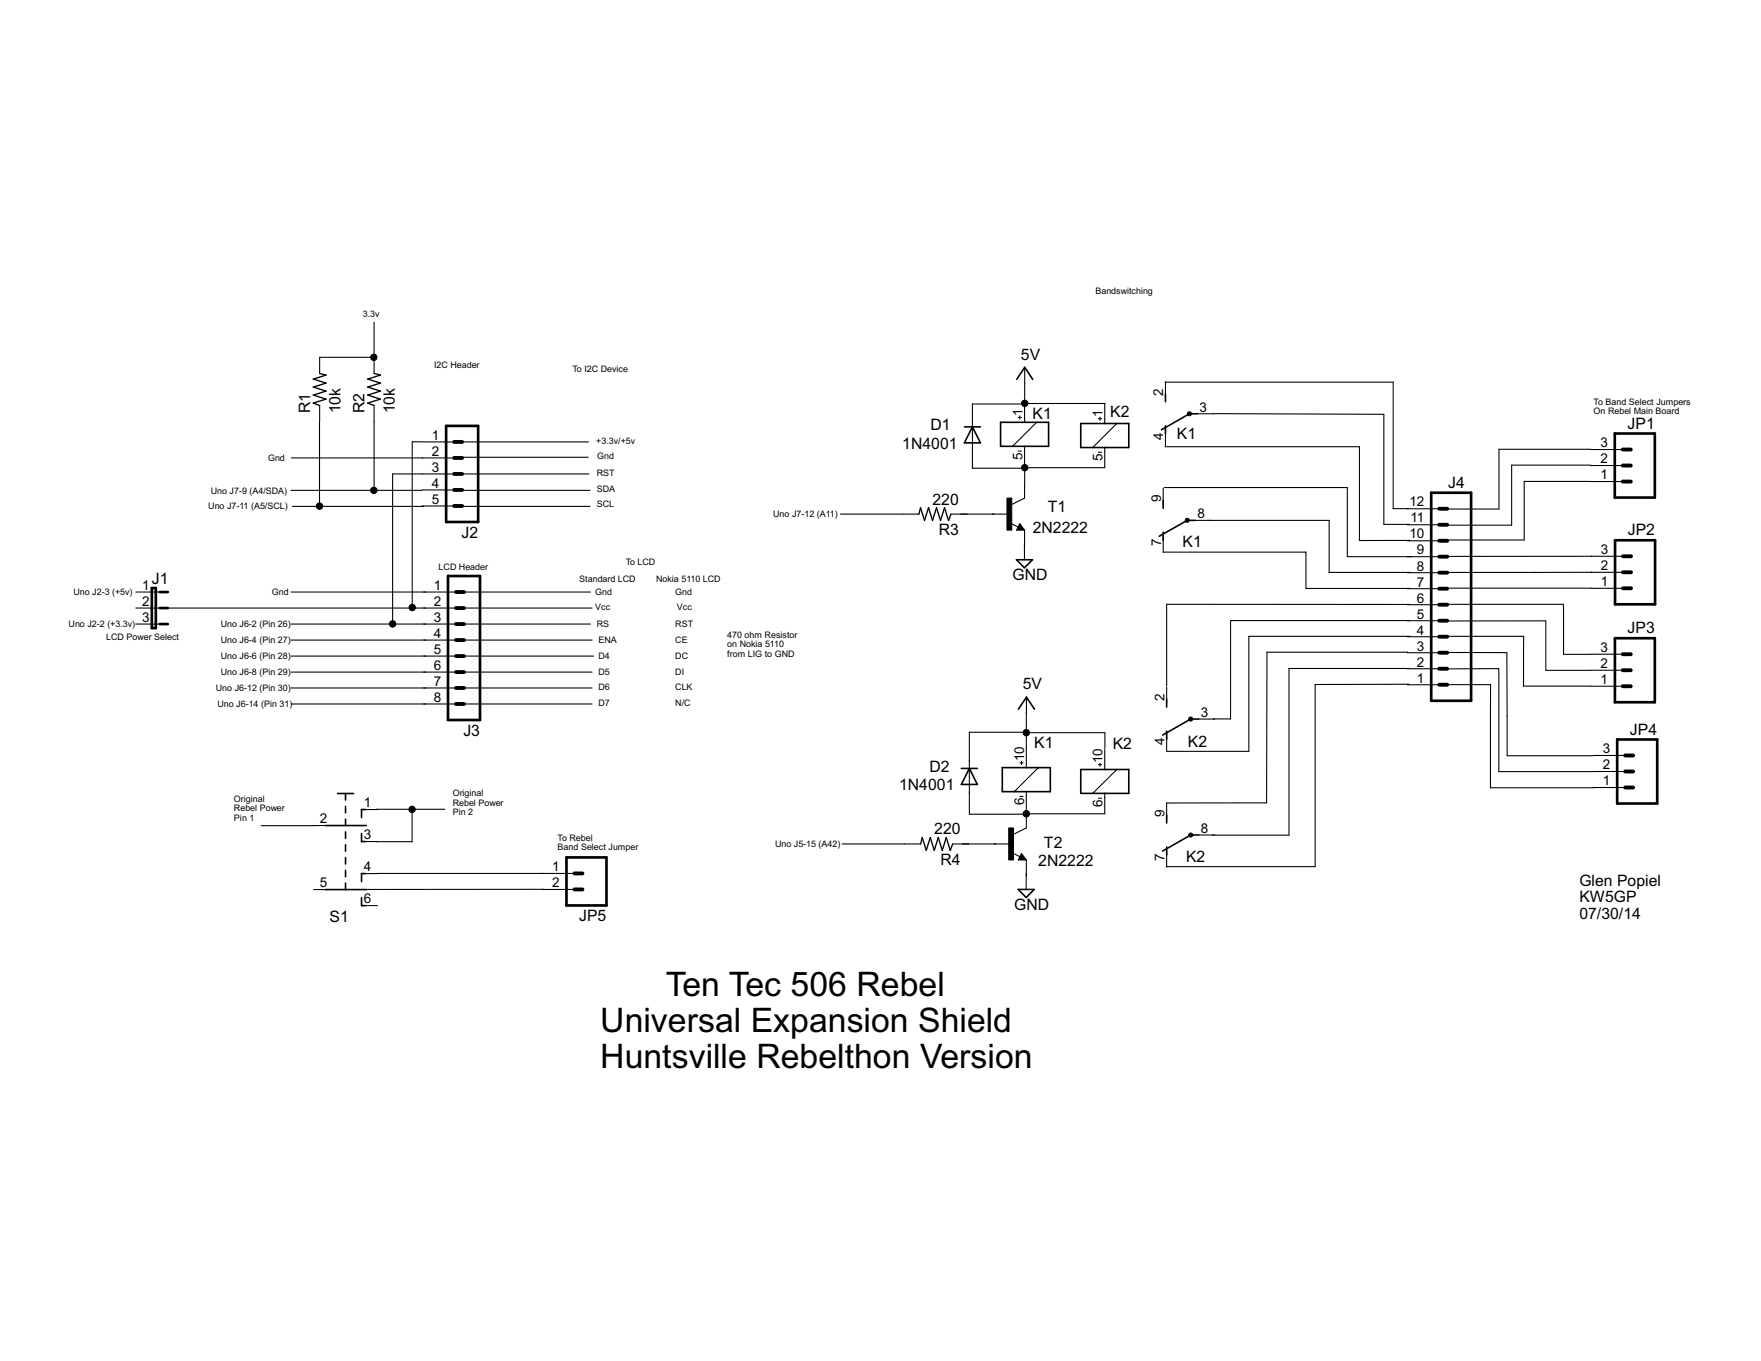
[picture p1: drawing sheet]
<svg xmlns="http://www.w3.org/2000/svg" width="279mm" height="216mm" viewBox="0 0 279 216" stroke-linecap="round" stroke-linejoin="round" font-family="sans-serif">
<path d="M70.8 67.6h5.1v15.2h-5.1zM227.1 78.2h6.3v33h-6.3zM256.2 68.8h6.4v10.1h-6.4zM24.1 93.3h.6v6.3h-.6zM25.4 99h1.2M25.4 96.5h1.2M25.4 93.9h1.2M71.1 91.4h5.1v22.8h-5.1zM256.2 85.7h6.4v10.2h-6.4zM256.2 101.2h6.4v10.2h-6.4zM256.6 117.3h6.3v10.2h-6.3zM89.9 136h6.3v7.6h-6.3z" fill="none" stroke="#000" stroke-width=".42"/>
<g fill="none" stroke="#000" stroke-width=".61">
<path d="M72.1 75.2h1.2M72.1 72.6h1.2M72.1 70.1h1.2M72.1 77.7h1.2M257.5 71.3h1.2M257.5 73.9h1.2M257.5 76.4h1.2M72.1 80.3h1.2M72.3 99h1.3M72.3 96.5h1.3M72.3 93.9h1.3M228.3 98.5h1.3"/>
<path d="M228.3 95.9h1.3M228.3 93.4h1.3M228.3 90.8h1.3M228.3 88.3h1.3M228.3 85.8h1.3M228.3 83.2h1.3M228.3 80.7h1.3M257.5 88.2h1.3M257.5 90.8h1.3M257.5 93.3h1.3M72.3 104.1h1.3M72.3 101.5h1.3"/>
<path d="M72.3 111.7h1.3M72.3 109.1h1.3M72.3 106.6h1.3M228.3 103.5h1.3M228.3 106.1h1.3M228.3 108.6h1.3M228.3 101h1.3M257.5 103.8h1.2M257.5 106.3h1.2M257.5 108.9h1.2M257.9 119.8h1.2M91.1 138.6h1.3"/>
<path d="M257.9 122.4h1.2M257.9 124.9h1.2M91.1 141.1h1.3"/>
</g>
<g fill="none" stroke="#000" stroke-width=".17">
<path d="M50.7 56.7h8.7M50.7 56.7v2.5M59.4 51.1v8.1M162.6 58.3v5.7M46.1 77.8h20.9M46.2 72.6h25.9M50.7 66.9v13.4M50.7 64.3v2.6M59.4 64.3v13.5M66.9 70.1h-1.5v26.3M67 70.1h5.1M67 77.7h5.1"/>
<path d="M72.1 75.2h-9.8v23.8M73 72.5h20.3M73.1 70.1h20.3M73.1 75.2h20.3M73.3 77.8h20.3M161.5 66.2h.6M161.5 71.6h.6M161.8 66v.5M162.5 64.1h-8.2v10.2h8.3M162.6 76.5v2.5l-2.1 1M162.6 63.8v3.2M162.6 70.8v3.2"/>
<path d="M162.6 74v2.5M162.6 64h12.7M164.5 67l-3.8 3.8M174.3 66.4h.5M174.3 71.8h.5M174.5 66.2v.5M175.3 64v3.2M175.3 71v3.2h-12.7M177.2 67.2l-3.8 3.8M184.6 77.5v2.5M184.7 77.3h29.1v11h14.5M184.8 60.6h36.2v20.1h2.4"/>
<path d="M184.8 70.9h30.9v14.8h8M184.9 60.6v2.5M184.9 68.2v2.5M190 65.6h2.5M192.4 65.6l27.2 .1v17.5h4M252.4 76.4h5.1M252.4 73.9h5.1M252.4 71.3h5.1M252.4 71.3h-14.6v9.5h-8.4M252.4 73.8h-12.6v9.5h-10.6M252.4 76.4h-10.6v9.3h-12.5M21.5 93.9h3.9"/>
<path d="M21.5 96.5h3.9M21.5 99h3.9M26.6 96.5h45.7M46.2 93.9h26.1M46.2 99h26.1M46.4 80.3h20.8M67 80.3h5.1M73.3 80.3h20.3M73.4 99h20.3M73.6 93.9h20.1M73.6 96.5h20.3M133.3 81.6h12.5"/>
<path d="M150.9 81.6h9.1M160.3 83l1.3 .6M161.8 83.1l.8 1h-1.3zM162.6 84.1l-.1 4.7M184.5 87.6h22.7v5.7h16.5M184.6 85.1v2.5M189.6 82.5h21.3v8.3h13M223.3 95.9h5M223.3 93.4h5M223.3 90.8h5M223.3 85.8h5M223.3 83.2h5"/>
<path d="M223.3 80.7h5M223.6 95.9h-38.5v12.9M228.3 98.5l-33.1-.1v15.6h-2.7M229.1 93.3h23.4M229.2 98.5h16.1v7.8h7.1M229.3 95.9h18.8v7.9h4.3M252.4 93.3h5.1M257.5 90.8h-28.3M257.5 88.2l-28 .1M46.2 101.5h26.1M46.2 104.1h26.1M46.2 106.6h26.1"/>
<path d="M46.2 109.1h26.1M46.2 111.7h26.1M73.6 101.5h20.3M73.6 106.6h20.3M73.6 109.1h20.3M73.6 111.7h20.3M73.9 104.1h20.3M162.8 116.2h-9v13h9M162.8 116.2h12.5v2.5M162.8 113v8.8M162.9 110.6v2.5M175.3 118.9v3.2"/>
<path d="M185.1 109v2.5M185.1 116.6v2.5M190.2 114.1h2.5M201 103.5h22.4M201 103.5v23.9h-15.9M223.3 108.6h5M223.3 106.1h5M223.3 103.5h5M223.3 101h5M223.5 108.5l-14.8 .1v28.9h-23.7M223.6 106h-19.1v26.5h-12.2M223.8 100.9h-25.7v18.3h-13"/>
<path d="M229.2 108.6h7.3v16.4h16.3M229.3 106.1h8.5v16.3h15M229.3 100.9h12.4v7.9l15.8 .1M229.6 103.5h9.5v16.4h13.6M252.4 106.3h5.1M252.4 103.8h5.1M252.8 119.8h5.1M52.3 131h-10.9M57.4 128.4h2.5M57.4 138.6h2.5M59.9 138.6h31.2M65.4 128.4v5.1h-8"/>
<path d="M70.6 128.4h-10.8M133.6 133.9h12.5M151.2 133.9h9.1M160.6 135.3l1.2 .6M161.8 121h.5M161.8 126.3h.5M162.1 135.4l.7 1h-1.2zM162.1 120.8v.5M162.8 128.7v.4h12.5M162.8 128.8v2.5l-2 1.1M162.8 125.6v3.2M162.8 136.4v4.7"/>
<path d="M164.7 121.8l-3.8 3.8M174.3 121.3h.5M174.3 126.6h.5M174.5 121.1v.5M175.3 125.9v3.1M177.2 122.1l-3.8 3.8M185.1 127.4v2.5M185.1 135v2.5M190.2 132.5h2.5M252.8 124.9h5.1M252.8 122.4h5.1M49.7 141.1h2.6"/>
<path d="M57.4 143.7h2.5M58 141.1h33.1"/>
</g>
<path d="M50.7 59.2l1 .3-2 .6 2 .7-2 .6 2 .6-2 .7 2 .6-2 .6 1 .4M59.4 59.2l1 .3-2.1 .6 2.1 .7-2.1 .6 2.1 .6-2.1 .7 2.1 .6-2.1 .6 1.1 .4M145.8 81.6l.2-1.1 .7 2.1 .6-2.1 .7 2.1 .6-2.1 .6 2.1 .7-2.1 .6 2.1 .4-1M146.1 133.9l.2-1 .7 2 .6-2 .6 2 .7-2 .6 2 .6-2 .7 2 .4-1" fill="none" stroke="#000" stroke-width=".21"/>
<g fill="none" stroke="#000" stroke-width=".25">
<path d="M153 67.7h2.6M154.3 67.7l1.3 2.6h-2.6zM158.7 67h7.7v3.8h-7.7zM161.3 60.2l1.3-1.9 1.3 1.9M171.5 67.2h7.6v3.8h-7.6zM184.6 79.4v1.2M184.9 62.5v1.2M184.9 67.5v1.3M190 65.6h-1.3l-4.4 2.6M161.3 88.8h2.5l-1.3 1.3zM161.8 83.6l.1 .2h-.4l.3-.5 .5 .7h-.8M184.6 84.4v1.3"/>
<path d="M189.6 82.5h-1.2l-4.5 2.6M161.6 112.5l1.3-1.9 1.2 1.9M185.1 110.9v1.3M185.1 116v1.2M190.2 114.1h-1.3l-4.4 2.5M51.6 131h6.5M53.6 125.9h2.5M54.8 125.9v1M54.8 127.9v1M54.8 129.9v1.1M54.8 132v1M54.8 134v1"/>
<path d="M54.8 136v1.1M54.8 138v1.1M57.4 132.2v1.3h.6M58 128.4h-.6v1.3M58 138.6h-.6v1.2M152.5 121.9h2.6M153.8 121.9l1.3 2.5h-2.6zM159 121.8h7.6v3.8h-7.6zM162.1 135.9l.1 .3h-.4l.3-.5 .5 .6h-.8M171.5 122.1h7.6v3.8h-7.6zM185.1 129.3v1.3M185.1 134.4v1.2"/>
<path d="M190.2 132.5h-1.3l-4.4 2.5M51.6 141.1h6.5M54.8 140.1v1M57.4 142.4v1.3h.6M161.5 141.1h2.6l-1.3 1.3z"/>
</g>
<path d="M159.8 79h.7v5.1h-.7zM160 131.3h.8v5.1h-.8z" fill="#000" stroke="#000" stroke-width=".16"/>
<g fill="#000" stroke="#000" stroke-width=".16">
<path d="M188.5 65.4l.2-.1 .3 .1v.2v.3l-.3 .1-.2-.1-.1-.3z" fill-rule="evenodd"/>
<path d="M188.1 82.3l.3-.1 .2 .1 .1 .2-.1 .3-.2 .1-.3-.1-.1-.3z" fill-rule="evenodd"/>
<circle cx="59.3" cy="56.7" r=".51"/>
<circle cx="59.3" cy="77.8" r=".51"/>
<circle cx="162.6" cy="74.2" r=".51"/>
<circle cx="162.6" cy="64" r=".51"/>
<circle cx="50.7" cy="80.3" r=".51"/>
<circle cx="62.3" cy="99" r=".51"/>
<circle cx="65.4" cy="96.4" r=".51"/>
<circle cx="162.8" cy="116.2" r=".51"/>
<circle cx="188.9" cy="114.1" r=".33"/>
<circle cx="65.4" cy="128.4" r=".51"/>
<circle cx="162.8" cy="129.1" r=".51"/>
<circle cx="188.9" cy="132.5" r=".33"/>
</g>
<g font-size="6">
<text x="105.7" y="158">Ten Tec 506 Rebel</text>
<text x="95.2" y="163.7">Universal Expansion Shield</text>
<text x="95.2" y="169.4">Huntsville Rebelthon Version</text>
</g>
<g font-size="2.8">
<text x="162" y="57.1">5V</text>
<text x="49.2" y="65.6" transform="rotate(-90 49.2 65.6)">R1</text>
<text x="54" y="65.6" transform="rotate(-90 54 65.6)">10k</text>
<text x="57.8" y="65.6" transform="rotate(-90 57.8 65.6)">R2</text>
<text x="62.6" y="65.6" transform="rotate(-90 62.6 65.6)">10k</text>
<text x="143.2" y="71.2">1N4001</text>
<text x="147.7" y="68.2">D1</text>
<text x="163.8" y="66.4">K1</text>
<text x="176.2" y="66.2">K2</text>
<text x="186.7" y="69.7">K1</text>
<text x="258.2" y="68">JP1</text>
<text x="229.8" y="77.4">J4</text>
<text x="148" y="80">220</text>
<text x="166.3" y="81.1">T1</text>
<text x="73.2" y="85.3">J2</text>
<text x="148.9" y="84.8">R3</text>
<text x="163.9" y="84.6">2N2222</text>
<text x="187.6" y="86.8">K1</text>
<text x="258.3" y="84.9">JP2</text>
<text x="24.1" y="92.6">J1</text>
<text x="160.6" y="92">GND</text>
<text x="258.2" y="100.5">JP3</text>
<text x="162.3" y="109.4">5V</text>
<text x="73.5" y="116.8">J3</text>
<text x="164.1" y="118.6">K1</text>
<text x="176.6" y="118.9">K2</text>
<text x="188.5" y="118.5">K2</text>
<text x="258.6" y="116.6">JP4</text>
<text x="142.7" y="125.3">1N4001</text>
<text x="147.5" y="122.5">D2</text>
<text x="148.2" y="132.3">220</text>
<text x="149.2" y="137.1">R4</text>
<text x="164.7" y="137.4">2N2222</text>
<text x="165.6" y="134.6">T2</text>
<text x="188.2" y="136.8">K2</text>
<text x="250.6" y="140.5">Glen Popiel</text>
<text x="250.6" y="143.2">KW5GP</text>
<text x="52.3" y="146.2">S1</text>
<text x="91.9" y="146.2">JP5</text>
<text x="160.9" y="144.3">GND</text>
<text x="250.6" y="145.8">07/30/14</text>
</g>
<g font-size="2.4">
<text x="184.5" y="62.8" transform="rotate(-90 184.5 62.8)">2</text>
<text x="190.3" y="65.3">3</text>
<text x="68.5" y="69.7">1</text>
<text x="162.2" y="66" transform="rotate(-90 162.2 66)">1</text>
<text x="174.9" y="66.2" transform="rotate(-90 174.9 66.2)">1</text>
<text x="184.5" y="69.7" transform="rotate(-90 184.5 69.7)">4</text>
<text x="254" y="70.9">3</text>
<text x="68.5" y="72.3">2</text>
<text x="68.5" y="74.8">3</text>
<text x="68.5" y="77.4">4</text>
<text x="162.2" y="73" transform="rotate(-90 162.2 73)">5</text>
<text x="174.9" y="73.2" transform="rotate(-90 174.9 73.2)">5</text>
<text x="254" y="76">1</text>
<text x="254" y="73.5">2</text>
<text x="68.5" y="79.9">5</text>
<text x="184.2" y="79.6" transform="rotate(-90 184.2 79.6)">9</text>
<text x="190" y="82.2">8</text>
<text x="223.6" y="80.3">12</text>
<text x="223.8" y="82.9">11</text>
<text x="184.2" y="86.6" transform="rotate(-90 184.2 86.6)">7</text>
<text x="223.6" y="85.4">10</text>
<text x="224.8" y="88">9</text>
<text x="254" y="87.9">3</text>
<text x="22.6" y="93.6">1</text>
<text x="68.8" y="93.6">1</text>
<text x="224.8" y="95.6">6</text>
<text x="224.8" y="93">7</text>
<text x="224.8" y="90.5">8</text>
<text x="254" y="93">1</text>
<text x="254" y="90.4">2</text>
<text x="22.6" y="96.1">2</text>
<text x="22.6" y="98.6">3</text>
<text x="68.8" y="96.1">2</text>
<text x="68.8" y="98.6">3</text>
<text x="68.8" y="101.2">4</text>
<text x="224.8" y="100.7">4</text>
<text x="224.8" y="98.1">5</text>
<text x="68.8" y="103.7">5</text>
<text x="68.8" y="106.3">6</text>
<text x="224.8" y="105.7">2</text>
<text x="224.8" y="103.2">3</text>
<text x="254" y="106">2</text>
<text x="254" y="103.4">3</text>
<text x="68.8" y="108.8">7</text>
<text x="68.8" y="111.3">8</text>
<text x="184.7" y="111.2" transform="rotate(-90 184.7 111.2)">2</text>
<text x="190.5" y="113.7">3</text>
<text x="224.8" y="108.3">1</text>
<text x="254" y="108.5">1</text>
<text x="184.7" y="118.1" transform="rotate(-90 184.7 118.1)">4</text>
<text x="254.3" y="119.5">3</text>
<text x="162.5" y="120.8" transform="rotate(-90 162.5 120.8)">10</text>
<text x="174.9" y="121.1" transform="rotate(-90 174.9 121.1)">10</text>
<text x="254.3" y="124.6">1</text>
<text x="254.3" y="122">2</text>
<text x="50.7" y="130.6">2</text>
<text x="57.7" y="128.1">1</text>
<text x="162.5" y="127.8" transform="rotate(-90 162.5 127.8)">6</text>
<text x="174.9" y="128" transform="rotate(-90 174.9 128)">6</text>
<text x="184.7" y="129.6" transform="rotate(-90 184.7 129.6)">9</text>
<text x="57.7" y="133.1">3</text>
<text x="184.7" y="136.5" transform="rotate(-90 184.7 136.5)">7</text>
<text x="190.5" y="132.1">8</text>
<text x="50.7" y="140.8">5</text>
<text x="57.7" y="143.3">6</text>
<text x="57.7" y="138.2">4</text>
<text x="87.6" y="138.2">1</text>
<text x="87.6" y="140.7">2</text>
</g>
<g font-size="1.6">
<text x="173.8" y="46.7">Bandswitching</text>
<text x="57.6" y="50.4">3.3v</text>
<text x="68.9" y="58.5">I2C Header</text>
<text x="90.8" y="59">To I2C Device</text>
<text x="252.9" y="64.2">To Band Select Jumpers</text>
<text x="252.9" y="65.7">On Rebel Main Board</text>
<text x="94.6" y="70.5">+3.3v/+5v</text>
<text x="42.5" y="73.1">Gnd</text>
<text x="94.7" y="75.5">RST</text>
<text x="94.8" y="72.8">Gnd</text>
<text x="33" y="80.8">Uno J7-11 (A5/SCL)</text>
<text x="33.4" y="78.3">Uno J7-9 (A4/SDA)</text>
<text x="94.7" y="78.1">SDA</text>
<text x="94.7" y="80.5">SCL</text>
<text x="122.7" y="82.1">Uno J7-12 (A11)</text>
<text x="99.3" y="89.6">To LCD</text>
<text x="11.7" y="94.4">Uno J2-3 (+5v)</text>
<text x="43.1" y="94.4">Gnd</text>
<text x="69.6" y="90.4">LCD Header</text>
<text x="91.9" y="92.4">Standard LCD</text>
<text x="94.4" y="94.4">Gnd</text>
<text x="104.1" y="92.4">Nokia 5110 LCD</text>
<text x="107.1" y="94.4">Gnd</text>
<text x="10.9" y="99.5">Uno J2-2 (+3.3v)</text>
<text x="16.9" y="101.5">LCD Power Select</text>
<text x="35" y="99.5">Uno J6-2 (Pin 26)</text>
<text x="94.4" y="96.7">Vcc</text>
<text x="94.7" y="99.5">RS</text>
<text x="107.1" y="99.5">RST</text>
<text x="107.4" y="96.7">Vcc</text>
<text x="115.4" y="101.1">470 ohm Resistor</text>
<text x="35" y="102">Uno J6-4 (Pin 27)</text>
<text x="35" y="104.6">Uno J6-6 (Pin 28)</text>
<text x="35" y="107.1">Uno J6-8 (Pin 29)</text>
<text x="95" y="102">ENA</text>
<text x="95" y="104.6">D4</text>
<text x="95" y="107.1">D5</text>
<text x="107.1" y="102">CE</text>
<text x="107.1" y="104.6">DC</text>
<text x="107.1" y="107.1">DI</text>
<text x="115.4" y="102.7">on Nokia 5110</text>
<text x="115.4" y="104.2">from LIG to GND</text>
<text x="34.3" y="109.7">Uno J6-12 (Pin 30)</text>
<text x="34.5" y="112.2">Uno J6-14 (Pin 31)</text>
<text x="95" y="109.4">D6</text>
<text x="95" y="111.9">D7</text>
<text x="107.1" y="109.4">CLK</text>
<text x="107.1" y="111.9">N/C</text>
<text x="37.1" y="127.2">Original</text>
<text x="37.1" y="128.7">Rebel Power</text>
<text x="37.1" y="130.2">Pin 1</text>
<text x="71.8" y="126.3">Original</text>
<text x="71.8" y="127.8">Rebel Power</text>
<text x="71.8" y="129.3">Pin 2</text>
<text x="88.5" y="133.4">To Rebel</text>
<text x="88.5" y="134.9">Band Select Jumper</text>
<text x="123" y="134.4">Uno J5-15 (A42)</text>
</g>
</svg>
